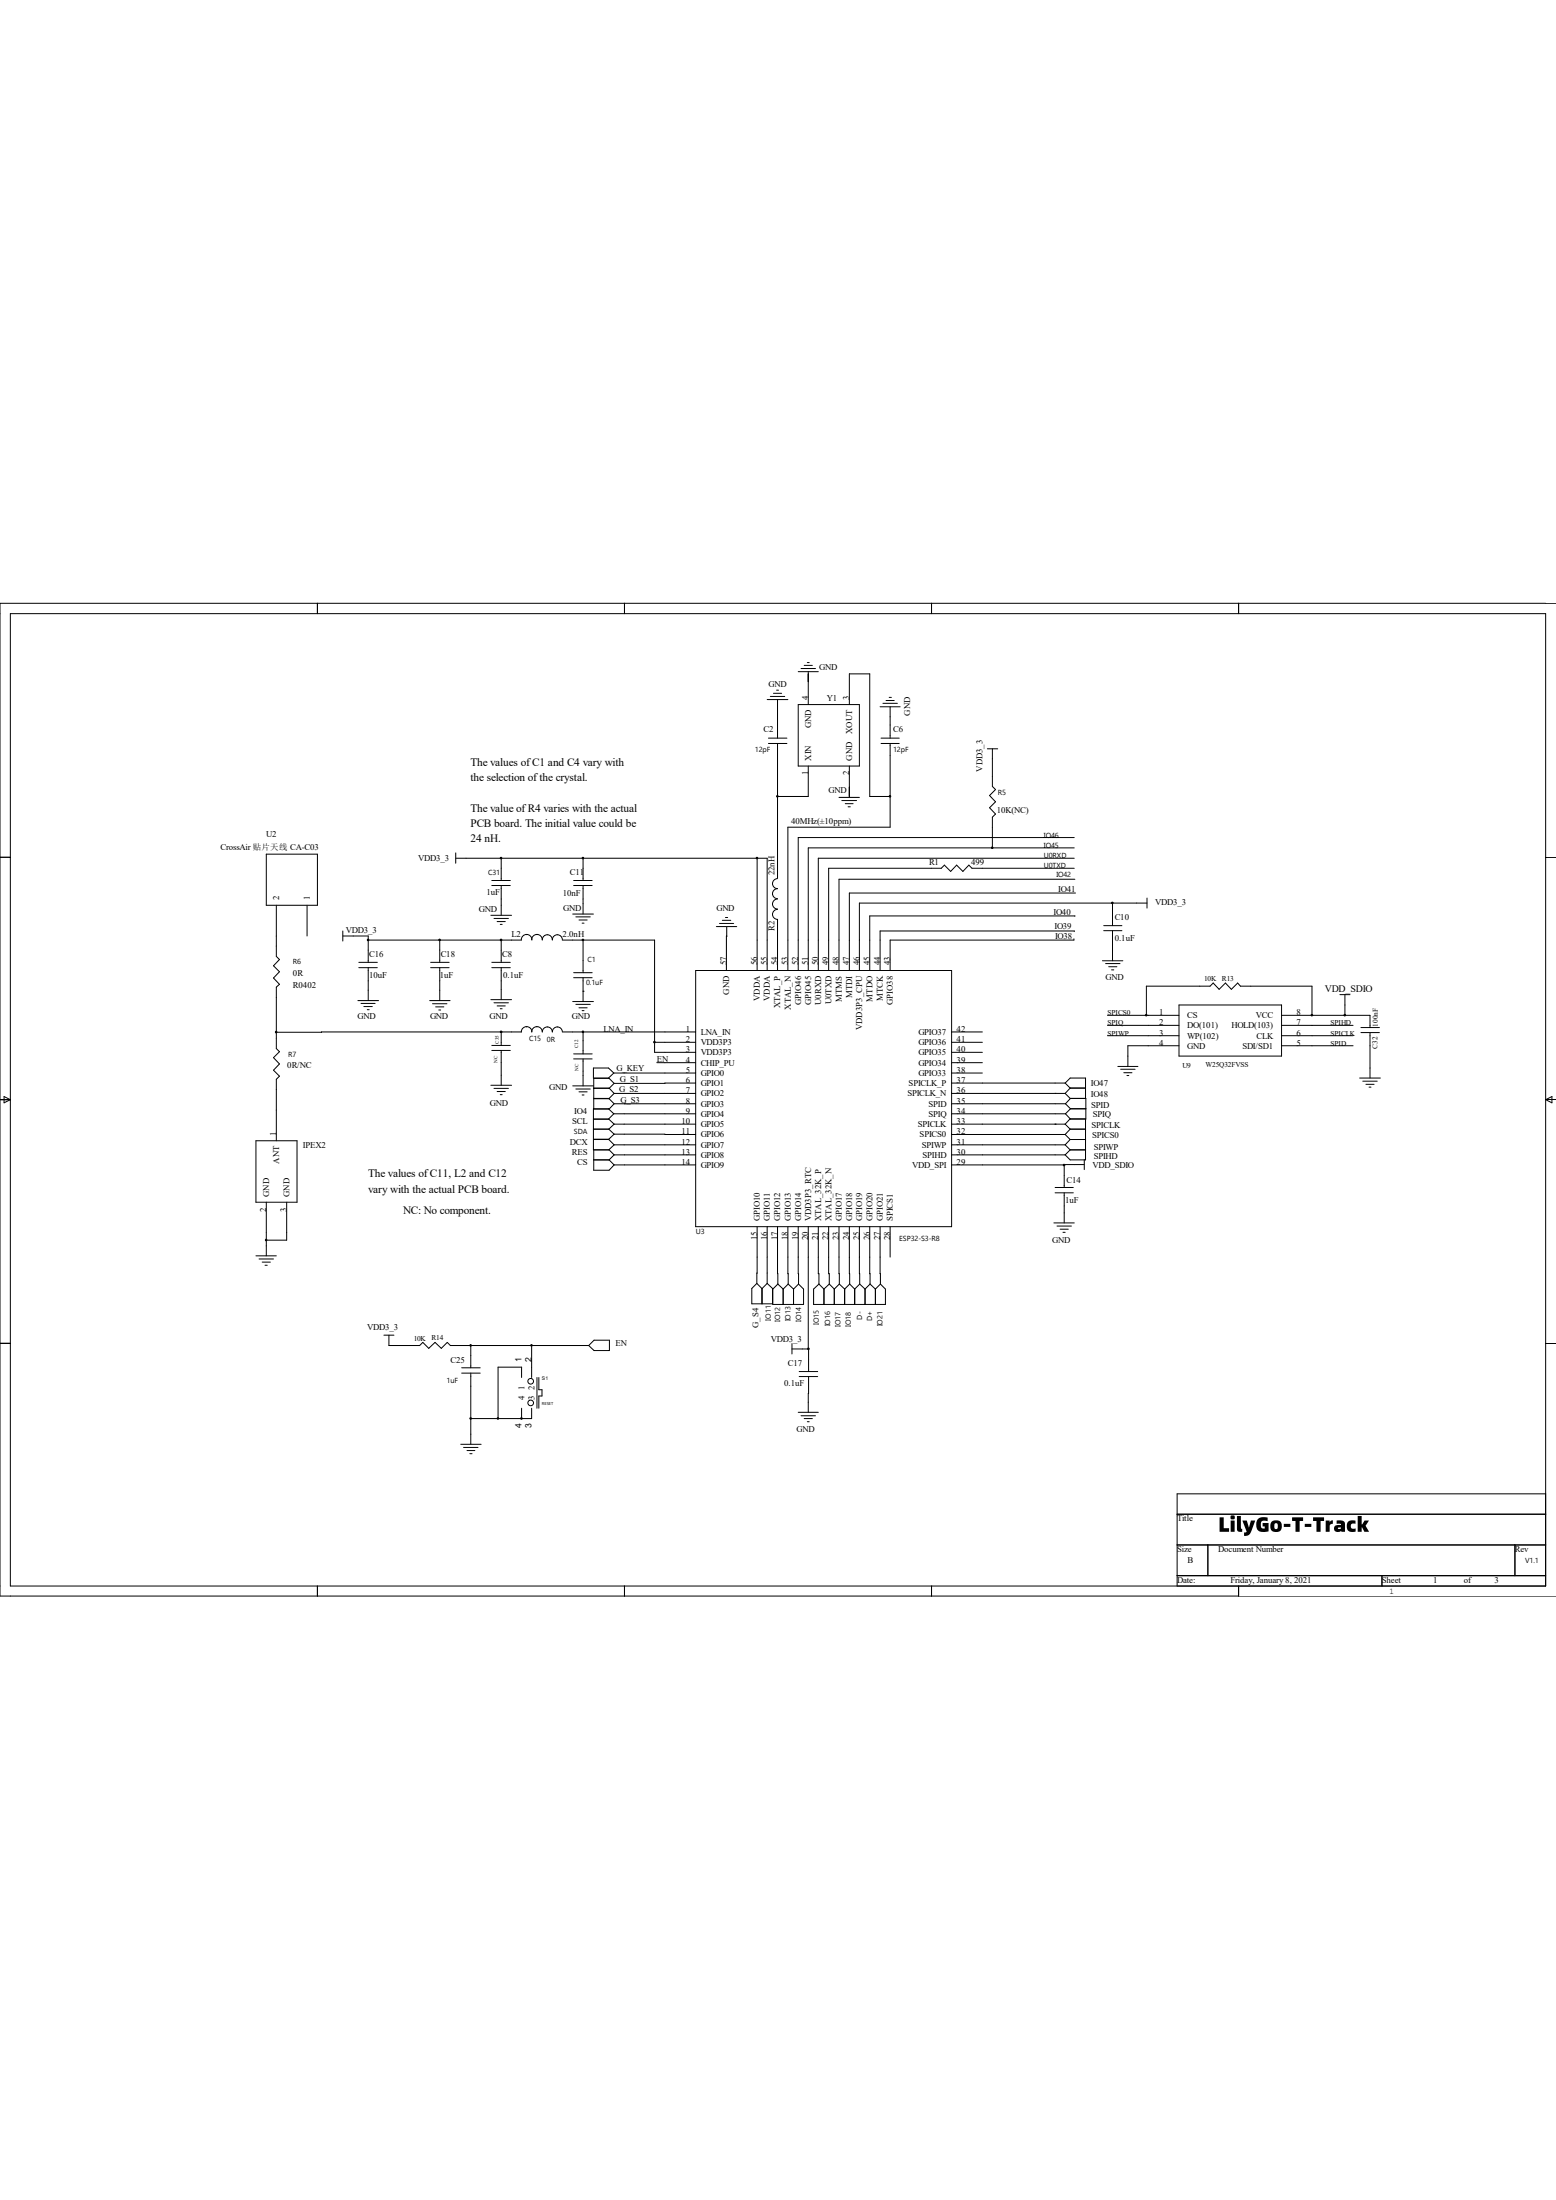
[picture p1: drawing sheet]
<svg xmlns="http://www.w3.org/2000/svg" width="210mm" height="297mm" viewBox="0 0 210 297" stroke-linecap="round" stroke-linejoin="round" font-family="sans-serif">
<g fill="none" stroke="#000" stroke-width=".13">
<path d="M1.4 82.8h207.2v131.3h-207.2zM42.8 81.4v1.4M84.3 81.4v1.4M103.5 94.4h2.8M103.7 99.7h2.5M104 94h1.9M104.4 93.6h1.1M104.8 93.2h.3M104.9 94.4v5.3M107.7 95.1h8.3v8.3h-8.3zM107.7 90.7h2.7M108.1 90.3h2"/>
<path d="M108.5 89.8h1.1M109 89.5h.2M109.1 90.7v4.4M114.6 95.1v-4.1h2.8v16.5h2.7M118.8 95.4h2.7M118.9 99.7h2.5M119.2 95h1.9M119.6 94.6h1.1M120 94.1h.3M120.1 95.4v4.3M125.7 81.4v1.4M167.2 81.4v1.4"/>
<path d="M210 81.4h-210v134.1h210M0 115.7h1.4M35.9 115.3h6.9v6.9h-6.9zM61.5 115.9h42v15.1M61.5 115.1v1.4M66.4 119.5h2.5M66.4 118.9h2.5M67.6 115.9v3M67.6 119.5v4.1M77.4 119.5h2.5M77.4 118.9h2.5M78.7 115.9v3"/>
<path d="M78.7 119.5v3.9M102.2 115.9v15.1M103.7 100.4h2.5M104.9 100.4v18.2M104.9 118.6a.68 .68 0 0 0-.6 .7 .68 .68 0 0 0 .6 .7 .68 .68 0 0 0-.6 .7M109.1 103.4v4.1h-4.2M113.2 107.7h2.8M113.6 108.1h2M114.1 108.5h1M114.5 108.9h.3M114.6 103.4v4.3M118.9 100.4h2.5"/>
<path d="M120.1 100.4v11.3h-13.8v19.3M133.3 101.1h1.4M133.9 101.1v5.1l.5 .4-.8 .8 .8 .8-.8 .9 .8 .8-.5 .4v4.2M145 117.2h-13.8l-.4-.4-.8 .8-.9-.8-.8 .8-.8-.8-.5 .4h-15.2v13.8M145 113.1h-37.3v17.9M145 115.9h-34.6v15.1M145 114.5h-35.9v16.5M145.1 118.7h-31.9v12.3M208.6 115.7h1.4M37.3 122.2v6.9l.4 .4-.8 .9 .8 .8-.8 .8 .8 .9-.4 .4v8.3l.4 .4-.8 .8 .8 .8-.8 .9 .8 .8-.4 .4v8.3M41.4 122.2v4.2M46.3 126.4h3.4v3.5"/>
<path d="M46.3 125.7v1.3M48.3 135.1h2.8M48.4 130.6h2.5M48.4 129.9h2.5M48.7 135.5h1.9M49.1 135.9h1.1M49.6 136.3h.2M49.7 126.9h20.7M49.7 130.6v4.5M58 135.1h2.7M58.1 130.6h2.5M58.1 129.9h2.5"/>
<path d="M58.4 135.5h1.9M58.8 135.9h1.1M59.2 136.4h.3M59.4 126.9v3M59.4 130.6v4.5M66.3 135h2.7M66.3 123.6h2.7M66.4 130.6h2.5M66.4 129.9h2.5M66.7 135.4h1.9M66.7 124h1.9M67.1 135.8h1.1"/>
<path d="M67.1 124.4h1.1M67.5 136.2h.3M67.5 124.8h.3M67.6 139.3h.1M67.6 126.9v3M67.6 130.6v4.4M67.6 139.3v1.8M70.4 139.3l-33.1 .1M71.1 126.2a.72 .72 0 0 1 .7 .7M71.1 138.6a.72 .72 0 0 1 .7 .7M71.1 126.2a.61 .61 0 0 0-.7 .7M71.1 138.6a.61 .61 0 0 0-.7 .7"/>
<path d="M72.5 126.2a.61 .61 0 0 0-.7 .7M72.5 138.6a.61 .61 0 0 0-.7 .7M72.5 126.2a.72 .72 0 0 1 .7 .7M72.5 138.6a.72 .72 0 0 1 .7 .7 .68 .68 0 0 1 .7-.7 .68 .68 0 0 1 .6 .7 .68 .68 0 0 1 .7-.7 .68 .68 0 0 1 .7 .7M73.2 126.9a.68 .68 0 0 1 .7-.7 .68 .68 0 0 1 .6 .7M74.5 126.9a.68 .68 0 0 1 .7-.7 .68 .68 0 0 1 .7 .7M75.9 139.3h18M75.9 126.9h12.4v15.2h5.6M77.3 123.4h2.8M77.3 135.2h2.8M77.4 132h2.5M77.4 131.3h2.5"/>
<path d="M77.7 123.8h2M77.7 135.6h2M78.1 124.2h1.1M78.1 136.1h1.1M78.6 124.6h.2M78.6 136.4h.2M78.7 133.8h.1M78.7 126.9v4.4M78.7 132v3.2M78.7 139.3v3M93.9 131h34.5v34.6h-34.5zM96.7 125.1h2.7"/>
<path d="M97.1 124.7h1.9M97.5 124.2h1.1M97.9 123.9h.3M98.1 126.4l-.1 4.6M98.1 125.1v1.3M104.3 120.7v-.1a.68 .68 0 0 0 .6 .7M104.9 121.4a.68 .68 0 0 0-.6 .6 .68 .68 0 0 0 .6 .7M104.9 122.8a.68 .68 0 0 0-.6 .6 .68 .68 0 0 0 .6 .7v6.9M128.4 139.3h4.2M144.9 126.7v.2h-24.8v4.1M145 125.8v-.1h-26.2v5.3M145.1 123.7h-27.7v7.3"/>
<path d="M145.2 120.6h-30.6v10.4M148.8 129.7h2.8M149 125.6h2.4M149 125h2.4M149.2 130.1h2M149.5 137.1h9.6M149.5 138.4h9.6M149.5 139.8h9.6M149.6 130.5h1.1M150 130.9h.3M150.2 121.9v3.1M150.2 125.6v4.1"/>
<path d="M154.7 137.1v-4h8.6l.4-.4 .8 .9 .9-.9 .8 .9 .8-.9 .4 .4h9.7v4M154.8 121.9h-38.8v9.1M154.8 121.2v1.4M159.1 135.7h13.9v6.9h-13.9zM173 137.1h11.9v1.6M173 138.4h9.6M173 139.8h9.6M177.1 137.1h.1M180.8 134.3h1.4M181.5 134.3v2.8M183.7 139.4h2.5M183.7 138.7h2.5"/>
<path d="M184.9 139.4v6.1M0 148.5h1.4M.6 148l.8 .5-.8 .4zM34.5 154h5.6v8.3h-5.6zM66.3 146.5h2.7M66.4 141.1h2.5M66.4 141.8h2.5M66.7 146.9h1.9M67.1 147.4h1.1M67.5 147.8h.3M67.6 141.8v4.7M77.3 146.6h2.8"/>
<path d="M77.4 142.3h2.5M77.4 143h2.5M77.7 147h2M78.1 147.4h1.1M78.6 147.8h.2M78.7 143v3.6M80.1 144.2h2l.7 .7-.7 .6h-2zM80.1 152.4h2.1M80.1 151.1h2.1l.7 .7M80.1 155.2v2.8h2.1l.7-.7M80.1 148.3h2.1l.7 .7-.7 .7h-2.1zM80.1 156.6h2.1"/>
<path d="M80.1 146.9h2.1l.7 .7M82.2 152.4l.7 .7M82.2 156.6l.7 .7M82.8 144.9h11.1M82.8 150.4h11.1M82.8 150.4l-.7-.7h-2v4.1h2.1l.7-.7M82.8 150.4l-.7 .7M82.9 147.6h11M82.9 149h11M82.9 151.8h11M82.9 153.1l11 .1M82.9 154.6h11"/>
<path d="M82.9 157.3h11M82.9 155.9h11M82.9 146.3l-.7 .6h-2.1M82.9 146.3l-.7-.7h-2.1v2.7h2.1l.7-.7M82.9 155.9l-.7 .7M82.9 154.6l-.7-.8h-2.1v1.4h2.1l.7 .7M82.9 154.6l-.7 .6M82.9 151.8l-.7 .6M84.3 149h.1M88.3 140.7h5.6M88.6 143.5h5.3M93.9 146.2l-11 .1"/>
<path d="M128.4 140.7h4.2M128.4 142.1h4.2M128.4 144.9h4.2M128.4 146.2h15.4M128.4 147.6h15.4M128.4 149h15.4M128.4 150.4h15.4M128.4 151.8h15.4M128.4 153.2h15.4M128.4 154.6h15.4M128.4 143.5h4.2M128.4 155.9h15.4"/>
<path d="M142.4 151.8h.1M142.4 147.6h.1M143.6 157.3v3M143.8 151.8l.6-.8h2.1v5.6h-2.1l-.6-.7M143.8 147.6l.6 .7h2.2v2.8h-2.1l-.7-.7M143.8 146.2l.6-.7h2.1v2.8M143.8 154.6l.6 .6M143.8 153.2l.6 .6M143.8 151.8l.6 .6M143.8 146.2l.6 .7M143.8 149l.7 .7M144.4 155.2h2.1"/>
<path d="M144.4 153.8h2.1M144.4 152.4h2.1M144.4 146.9h2.1M144.4 155.2l-.6 .7M144.4 153.8l-.6 .8M144.4 152.4l-.6 .8M144.4 146.9l-.6 .7M144.5 149.7h2.1M144.5 149.7l-.7 .7M144.5 148.3l-.7 .7M146.3 157.2h-2.6v.1h-15.3M146.3 156.5v1.4"/>
<path d="M150.9 144h2.7M151.3 144.4h1.9M151.7 144.8h1.1M152.1 145.2h.3M159.1 141.2h-6.9v2.8M173 141.2h9.6M183.5 145.5h2.8M183.9 146h2M184.4 146.4h1.1M184.8 146.8h.2M208.6 148.5h1.4M208.6 148.5l.9-.5v.9z"/>
<path d="M34.5 169.5h2.8M35 170h1.9M35.4 170.4h1.1M35.8 170.8h.3M35.9 162.3v7.2M38.7 162.3v5.1h-2.8M101.5 173.9l.7-.6 .6 .6v2.1h-1.3zM102.2 165.6v7.7M102.9 173.9l.6-.6 .8 .6v2.1h-1.4zM103.5 165.6v7.7M104.9 165.6l.1 7.8M105 173.4l.7 .6"/>
<path d="M105 173.4l-.7 .6v2.1h4.2v-2.1l-.7-.6M105.7 174v2.1M106.3 165.6l.1 7.8M106.4 173.4l.7 .6M106.4 173.4l-.7 .6M107.1 174v2.1M107.7 165.6l.1 7.8M107.8 173.4l-.7 .6M109.1 165.6v16.5M110.4 165.6v6.4h.1v1.4M110.5 173.4l-.7 .6v2.1h9.7v-2.1l-.7-.6M110.5 173.4l.7 .6"/>
<path d="M111.2 174v2.1M111.8 165.6v6.4h.1v1.4M111.9 173.4l.7 .6M111.9 173.4l-.7 .6M112.6 174v2.1M113.2 165.6l.1 7.8M113.3 173.4l.7 .6M113.3 173.4l-.7 .6M114 174v2.1M114.6 165.6l.1 7.8M114.7 173.4l.7 .6M114.7 173.4l-.7 .6"/>
<path d="M115.4 174v2.1M116 165.6v7.8M116 173.4l.8 .6M116 173.4l-.6 .6M116.8 174v2.1M117.4 165.6v7.8M117.4 173.4l.8 .6M117.4 173.4l-.6 .6M118.2 174v2.1M118.8 165.6v7.8M118.8 173.4l-.6 .6M120.1 165.6v4.1"/>
<path d="M142.2 165.1h2.8M142.4 161h2.5M142.4 160.3h2.5M142.7 165.5h1.9M143.1 165.9h1.1M143.5 166.4h.3M143.6 161v4.1M0 181.4h1.4M51.8 180.3h1.4M52.5 180.3v1.4h4.1l.5-.5 .8 .8 .8-.8 .9 .8 .8-.8 .4 .5h18.7M62.2 195h2.7M62.3 185.4h2.5"/>
<path d="M62.3 184.7h2.5M62.6 195.4h1.9M63 195.8h1.1M63.4 196.3h.3M63.5 181.7v3M63.5 185.4v9.6M70.4 191.5h.1M70.4 186v-1.4h-3.2v6.9M70.4 190.1v1.4M71.8 181.7v4.3M71.8 190.1v1.4h-8.3M72.5 186v4.1"/>
<path d="M72.7 186v1.6h.5v.9h-.5v1.6M79.5 181.7l.7-.8h2.1v1.4h-2.1zM106.9 182.1h2.2v3.1M106.9 181.4v1.4M107.7 190.7h2.7M107.9 185.8h2.5M107.9 185.2h2.5M108.1 191.1h2M108.5 191.5h1.1M109 191.9h.2M109.1 185.8v4.9M208.6 181.4h1.4"/>
<path d="M42.8 214.1v1.4M84.3 214.1v1.4M125.7 214.1v1.4M158.9 204.4h49.7M158.9 208.6h49.7M158.9 212.7h49.7M163 208.6v4.1M167.2 214.1v1.4M186.5 212.7v1.4M204.5 208.6v4.1M208.6 201.7h-49.7v12.4"/>
<circle cx="71.6" cy="186.5" r=".38"/>
<circle cx="71.6" cy="189.4" r=".38"/>
</g>
<path d="M164.6 204.8h.6v1.5h.7v.5h-1.3zM166.1 204.6a.31 .31 0 0 1 .5 0 .31 .31 0 0 1-.1 .5 .31 .31 0 0 1-.4-.1zM166.1 205.3h.5v1.5h-.5zM167 204.7h.5v1.6l.2 .1v.4a.47 .47 0 0 1-.7-.4zM167.7 205.3h.6l.3 .9 .2-.9h.6l-.5 1.3a.88 .88 0 0 1-1 .8v-.5l.4-.1zM169.8 205l.5-.2 .7 .1 .1 .5a.57 .57 0 0 0-.9 .3 .45 .45 0 0 0 0 .5 .45 .45 0 0 0 .5 .2v-.3h-.3v-.5h.8v1.1l-.1 .1a1.06 1.06 0 0 1-1.2-.2 1.06 1.06 0 0 1-.3-1.1zM171.4 206a.85 .85 0 0 1 1.7 0 .85 .85 0 0 1-1.7 0zM172.1 205.7l-.1 .2a.31 .31 0 0 0 0 .4 .31 .31 0 0 0 .3 .1 .42 .42 0 0 0 .2-.4 .42 .42 0 0 0-.4-.3zM173.3 205.7h.9v.4h-.9zM174.4 204.8h1.5v.5h-.5v1.5h-.5v-1.5h-.5zM176.1 205.7h.9v.4h-.9zM177.2 204.8h1.5v.5h-.5v1.5h-.5v-1.5h-.5zM178.9 205.3h.6v.2l.1-.2h.3v.4l-.3 .1-.1 .1v.9h-.6zM180.4 205.3h.2a.66 .66 0 0 1 .9 .5v1h-.4l-.1-.1a.5 .5 0 0 1-.9-.2 .5 .5 0 0 1 .6-.6h.3l-.1-.2h-.5zM180.6 206.3a.22 .22 0 0 0 .2 .1 .22 .22 0 0 0 .2-.2zM182 205.4l.4-.1h.6v.4a.4 .4 0 0 0-.6 .1 .4 .4 0 0 0 0 .5 .4 .4 0 0 0 .6 0v.5h-.1a.84 .84 0 0 1-1-.3 .84 .84 0 0 1 0-1zM183.3 204.7h.5v1.1h.1l.3-.5h.6l-.5 .7 .5 .8h-.6l-.4-.6v.6h-.5z" fill="#000"/>
<g fill="#000" stroke="#000" stroke-width=".13">
<circle cx="67.6" cy="115.8" r=".11"/>
<circle cx="78.7" cy="115.8" r=".11"/>
<circle cx="102.2" cy="115.8" r=".11"/>
<circle cx="104.9" cy="107.5" r=".11"/>
<circle cx="120.1" cy="107.5" r=".11"/>
<circle cx="133.9" cy="114.4" r=".11"/>
<circle cx="37.3" cy="139.3" r=".11"/>
<circle cx="49.7" cy="126.9" r=".11"/>
<circle cx="59.3" cy="126.9" r=".11"/>
<circle cx="67.6" cy="139.3" r=".11"/>
<circle cx="67.6" cy="126.9" r=".11"/>
<circle cx="78.7" cy="126.9" r=".11"/>
<circle cx="78.7" cy="139.3" r=".11"/>
<circle cx="150.1" cy="121.9" r=".11"/>
<circle cx="154.7" cy="137.1" r=".11"/>
<circle cx="177.1" cy="137.1" r=".11"/>
<circle cx="181.5" cy="137.1" r=".11"/>
<circle cx="88.3" cy="140.7" r=".11"/>
<circle cx="143.6" cy="157.3" r=".11"/>
<circle cx="35.9" cy="167.4" r=".11"/>
<circle cx="63.5" cy="191.5" r=".11"/>
<circle cx="63.5" cy="181.6" r=".11"/>
<circle cx="67.2" cy="191.5" r=".11"/>
<circle cx="70.4" cy="191.5" r=".11"/>
<circle cx="71.7" cy="181.6" r=".11"/>
<circle cx="109.1" cy="182.1" r=".11"/>
</g>
<g font-size="1.5">
<text x="63.5" y="103.4">The values of C1 and C4 vary with</text>
<text x="63.5" y="105.5">the selection of the crystal.</text>
<text x="63.5" y="109.6">The value of R4 varies with the actual</text>
<text x="63.5" y="111.6">PCB board. The initial value could be</text>
<text x="63.5" y="113.6">24 nH.</text>
<text x="49.7" y="159">The values of C11, L2 and C12</text>
<text x="49.7" y="161">vary with the actual PCB board.</text>
<text x="54.4" y="163.9">NC: No component.</text>
</g>
<text font-size="1.3" x="178.8" y="133.9">VDD_SDIO</text>
<g font-size="1.2">
<text x="103.7" y="92.8">GND</text>
<text x="109.1" y="94.4" transform="rotate(-90 109.1 94.4)">4</text>
<text x="110.6" y="90.4">GND</text>
<text x="111.6" y="94.7">Y1</text>
<text x="114.6" y="94.4" transform="rotate(-90 114.6 94.4)">3</text>
<text x="103" y="98.8">C2</text>
<text x="109.5" y="98.3" transform="rotate(-90 109.5 98.3)">GND</text>
<text x="115" y="99.1" transform="rotate(-90 115 99.1)">XOUT</text>
<text x="120.6" y="98.8">C6</text>
<text x="122.8" y="96.6" transform="rotate(-90 122.8 96.6)">GND</text>
<text x="109.1" y="104.7" transform="rotate(-90 109.1 104.7)">1</text>
<text x="109.5" y="102.7" transform="rotate(-90 109.5 102.7)">XIN</text>
<text x="111.8" y="107">GND</text>
<text x="114.6" y="104.7" transform="rotate(-90 114.6 104.7)">2</text>
<text x="115" y="102.7" transform="rotate(-90 115 102.7)">GND</text>
<text x="132.6" y="104.2" transform="rotate(-90 132.6 104.2)">VDD3_3</text>
<text x="35.9" y="113">U2</text>
<text x="106.8" y="111.3">40MHz(±10ppm)</text>
<text x="134.5" y="109.8">10K(NC)</text>
<text x="29.8" y="114.8">CrossAir 贴片天线 CA-C03</text>
<text x="56.4" y="116.2">VDD3_3</text>
<text x="76.9" y="118.2">C11</text>
<text x="104.5" y="118.2" transform="rotate(-90 104.5 118.2)">22nH</text>
<text x="125.4" y="116.8">R1</text>
<text x="131.1" y="116.8">499</text>
<text x="37.7" y="121.5" transform="rotate(-90 37.7 121.5)">2</text>
<text x="41.8" y="121.5" transform="rotate(-90 41.8 121.5)">1</text>
<text x="46.7" y="125.9">VDD3_3</text>
<text x="64.6" y="123.1">GND</text>
<text x="65.7" y="120.8">1uF</text>
<text x="75.9" y="120.9">10nF</text>
<text x="76" y="123">GND</text>
<text x="96.7" y="123">GND</text>
<text x="104.5" y="125.6" transform="rotate(-90 104.5 125.6)">R2</text>
<text x="142.2" y="123.6">IO40</text>
<text x="142.3" y="125.4">IO39</text>
<text x="142.8" y="120.4">IO41</text>
<text x="150.5" y="124.2">C10</text>
<text x="155.9" y="122.1">VDD3_3</text>
<text x="39.5" y="131.7">0R</text>
<text x="49.8" y="129.2">C16</text>
<text x="49.8" y="132">10uF</text>
<text x="59.4" y="132">1uF</text>
<text x="59.5" y="129.2">C18</text>
<text x="67.8" y="129.2">C8</text>
<text x="69" y="126.4">L2</text>
<text x="75.9" y="126.4">2.0nH</text>
<text x="98" y="130.3" transform="rotate(-90 98 130.3)">57</text>
<text x="102.2" y="130.3" transform="rotate(-90 102.2 130.3)">56</text>
<text x="103.5" y="130.3" transform="rotate(-90 103.5 130.3)">55</text>
<text x="104.9" y="130.3" transform="rotate(-90 104.9 130.3)">54</text>
<text x="106.3" y="130.3" transform="rotate(-90 106.3 130.3)">53</text>
<text x="107.7" y="130.3" transform="rotate(-90 107.7 130.3)">52</text>
<text x="109.1" y="130.3" transform="rotate(-90 109.1 130.3)">51</text>
<text x="110.4" y="130.3" transform="rotate(-90 110.4 130.3)">50</text>
<text x="111.8" y="130.3" transform="rotate(-90 111.8 130.3)">49</text>
<text x="113.2" y="130.3" transform="rotate(-90 113.2 130.3)">48</text>
<text x="114.6" y="130.3" transform="rotate(-90 114.6 130.3)">47</text>
<text x="116" y="130.3" transform="rotate(-90 116 130.3)">46</text>
<text x="117.4" y="130.3" transform="rotate(-90 117.4 130.3)">45</text>
<text x="118.8" y="130.3" transform="rotate(-90 118.8 130.3)">44</text>
<text x="120.1" y="130.3" transform="rotate(-90 120.1 130.3)">43</text>
<text x="142.4" y="126.7">IO38</text>
<text x="150.5" y="127">0.1uF</text>
<text x="39.5" y="133.4">R0402</text>
<text x="48.3" y="137.6">GND</text>
<text x="58" y="137.6">GND</text>
<text x="66.1" y="137.5">GND</text>
<text x="67.9" y="132.1">0.1uF</text>
<text x="77.2" y="137.6">GND</text>
<text x="98.4" y="134.3" transform="rotate(-90 98.4 134.3)">GND</text>
<text x="102.6" y="135.1" transform="rotate(-90 102.6 135.1)">VDDA</text>
<text x="103.9" y="135.1" transform="rotate(-90 103.9 135.1)">VDDA</text>
<text x="105.3" y="136.1" transform="rotate(-90 105.3 136.1)">XTAL_P</text>
<text x="106.7" y="136.3" transform="rotate(-90 106.7 136.3)">XTAL_N</text>
<text x="108.1" y="135.7" transform="rotate(-90 108.1 135.7)">GPIO46</text>
<text x="109.5" y="135.7" transform="rotate(-90 109.5 135.7)">GPIO45</text>
<text x="110.8" y="135.7" transform="rotate(-90 110.8 135.7)">U0RXD</text>
<text x="112.2" y="135.6" transform="rotate(-90 112.2 135.6)">U0TXD</text>
<text x="113.6" y="135.3" transform="rotate(-90 113.6 135.3)">MTMS</text>
<text x="115" y="134.7" transform="rotate(-90 115 134.7)">MTDI</text>
<text x="117.8" y="135.2" transform="rotate(-90 117.8 135.2)">MTDO</text>
<text x="119.2" y="135.2" transform="rotate(-90 119.2 135.2)">MTCK</text>
<text x="120.5" y="135.7" transform="rotate(-90 120.5 135.7)">GPIO38</text>
<text x="149.2" y="132.3">GND</text>
<text x="156.5" y="137.1">1</text>
<text x="160.2" y="137.5">CS</text>
<text x="169.5" y="137.5">VCC</text>
<text x="175" y="137.1">8</text>
<text x="81.4" y="139.3">LNA_IN</text>
<text x="88.6" y="143.3">EN</text>
<text x="92.6" y="139.3">1</text>
<text x="92.6" y="140.7">2</text>
<text x="92.6" y="142.1">3</text>
<text x="92.6" y="143.5">4</text>
<text x="94.6" y="139.7">LNA_IN</text>
<text x="94.6" y="141.1">VDD3P3</text>
<text x="94.6" y="142.5">VDD3P3</text>
<text x="94.6" y="143.8">CHIP_PU</text>
<text x="116.4" y="139.1" transform="rotate(-90 116.4 139.1)">VDD3P3_CPU</text>
<text x="124" y="143.8">GPIO34</text>
<text x="124" y="142.5">GPIO35</text>
<text x="124" y="141.1">GPIO36</text>
<text x="124" y="139.7">GPIO37</text>
<text x="129.1" y="143.5">39</text>
<text x="129.1" y="142.1">40</text>
<text x="129.1" y="140.7">41</text>
<text x="129.1" y="139.3">42</text>
<text x="156.5" y="138.4">2</text>
<text x="156.5" y="139.8">3</text>
<text x="156.5" y="141.2">4</text>
<text x="160.2" y="138.8">DO(101)</text>
<text x="160.2" y="140.2">WP(102)</text>
<text x="160.2" y="141.6">GND</text>
<text x="166.2" y="138.8">HOLD(103)</text>
<text x="167.7" y="141.6">SDI/SD1</text>
<text x="169.6" y="140.2">CLK</text>
<text x="175" y="138.4">7</text>
<text x="175" y="139.8">6</text>
<text x="175" y="141.2">5</text>
<text x="38.8" y="144.2">0R/NC</text>
<text x="66.1" y="149.3">GND</text>
<text x="74.1" y="147.2">GND</text>
<text x="83.2" y="144.7">G_KEY</text>
<text x="83.6" y="147.4">G_S2</text>
<text x="83.7" y="146.1">G_S1</text>
<text x="83.7" y="148.9">G_S3</text>
<text x="92.6" y="144.9">5</text>
<text x="92.6" y="146.2">6</text>
<text x="92.6" y="147.6">7</text>
<text x="92.6" y="149">8</text>
<text x="94.6" y="145.2">GPIO0</text>
<text x="94.6" y="146.6">GPIO1</text>
<text x="94.6" y="148">GPIO2</text>
<text x="94.6" y="149.4">GPIO3</text>
<text x="122.5" y="148">SPICLK_N</text>
<text x="122.6" y="146.6">SPICLK_P</text>
<text x="124" y="145.2">GPIO33</text>
<text x="125.3" y="149.4">SPID</text>
<text x="129.1" y="149">35</text>
<text x="129.1" y="147.6">36</text>
<text x="129.1" y="146.2">37</text>
<text x="129.1" y="144.9">38</text>
<text x="147.2" y="148.1">IO48</text>
<text x="147.2" y="146.6">IO47</text>
<text x="147.3" y="149.5">SPID</text>
<text x="37.3" y="153.3" transform="rotate(-90 37.3 153.3)">1</text>
<text x="40.9" y="155">IPEX2</text>
<text x="76.9" y="154.6">DCX</text>
<text x="77.2" y="155.9">RES</text>
<text x="77.2" y="151.8">SCL</text>
<text x="77.5" y="150.4">IO4</text>
<text x="92" y="151.8">10</text>
<text x="92" y="153.2">11</text>
<text x="92" y="154.6">12</text>
<text x="92" y="155.9">13</text>
<text x="92.6" y="150.4">9</text>
<text x="94.6" y="150.7">GPIO4</text>
<text x="94.6" y="152.1">GPIO5</text>
<text x="94.6" y="153.5">GPIO6</text>
<text x="94.6" y="154.9">GPIO7</text>
<text x="123.9" y="152.1">SPICLK</text>
<text x="124.1" y="153.5">SPICS0</text>
<text x="124.4" y="154.9">SPIWP</text>
<text x="125.3" y="150.7">SPIQ</text>
<text x="129.1" y="154.6">31</text>
<text x="129.1" y="153.2">32</text>
<text x="129.1" y="150.4">34</text>
<text x="129.1" y="151.8">33</text>
<text x="129.1" y="155.9">30</text>
<text x="147.3" y="152.2">SPICLK</text>
<text x="147.4" y="153.7">SPICS0</text>
<text x="147.5" y="150.8">SPIQ</text>
<text x="147.6" y="155.2">SPIWP</text>
<text x="36.3" y="161.6" transform="rotate(-90 36.3 161.6)">GND</text>
<text x="37.7" y="157.1" transform="rotate(-90 37.7 157.1)">ANT</text>
<text x="39.1" y="161.6" transform="rotate(-90 39.1 161.6)">GND</text>
<text x="77.9" y="157.3">CS</text>
<text x="92" y="157.3">14</text>
<text x="94.6" y="156.3">GPIO8</text>
<text x="94.6" y="157.6">GPIO9</text>
<text x="123.1" y="157.6">VDD_SPI</text>
<text x="124.5" y="156.3">SPIHD</text>
<text x="129.1" y="157.3">29</text>
<text x="143.9" y="159.8">C14</text>
<text x="147.4" y="157.7">VDD_SDIO</text>
<text x="147.6" y="156.5">SPIHD</text>
<text x="35.9" y="163.6" transform="rotate(-90 35.9 163.6)">2</text>
<text x="38.7" y="163.6" transform="rotate(-90 38.7 163.6)">3</text>
<text x="102.2" y="167.5" transform="rotate(-90 102.2 167.5)">15</text>
<text x="102.6" y="164.9" transform="rotate(-90 102.6 164.9)">GPIO10</text>
<text x="103.5" y="167.5" transform="rotate(-90 103.5 167.5)">16</text>
<text x="103.9" y="164.9" transform="rotate(-90 103.9 164.9)">GPIO11</text>
<text x="104.9" y="167.5" transform="rotate(-90 104.9 167.5)">17</text>
<text x="105.3" y="164.9" transform="rotate(-90 105.3 164.9)">GPIO12</text>
<text x="106.3" y="167.5" transform="rotate(-90 106.3 167.5)">18</text>
<text x="106.7" y="164.9" transform="rotate(-90 106.7 164.9)">GPIO13</text>
<text x="107.7" y="167.5" transform="rotate(-90 107.7 167.5)">19</text>
<text x="108.1" y="164.9" transform="rotate(-90 108.1 164.9)">GPIO14</text>
<text x="109.1" y="167.5" transform="rotate(-90 109.1 167.5)">20</text>
<text x="109.5" y="164.9" transform="rotate(-90 109.5 164.9)">VDD3P3_RTC</text>
<text x="110.4" y="167.5" transform="rotate(-90 110.4 167.5)">21</text>
<text x="110.8" y="164.9" transform="rotate(-90 110.8 164.9)">XTAL_32K_P</text>
<text x="111.8" y="167.5" transform="rotate(-90 111.8 167.5)">22</text>
<text x="112.2" y="164.9" transform="rotate(-90 112.2 164.9)">XTAL_32K_N</text>
<text x="113.2" y="167.5" transform="rotate(-90 113.2 167.5)">23</text>
<text x="113.6" y="164.9" transform="rotate(-90 113.6 164.9)">GPIO17</text>
<text x="114.6" y="167.5" transform="rotate(-90 114.6 167.5)">24</text>
<text x="115" y="164.9" transform="rotate(-90 115 164.9)">GPIO18</text>
<text x="116" y="167.5" transform="rotate(-90 116 167.5)">25</text>
<text x="116.4" y="164.9" transform="rotate(-90 116.4 164.9)">GPIO19</text>
<text x="117.4" y="167.5" transform="rotate(-90 117.4 167.5)">26</text>
<text x="117.8" y="164.9" transform="rotate(-90 117.8 164.9)">GPIO20</text>
<text x="118.8" y="167.5" transform="rotate(-90 118.8 167.5)">27</text>
<text x="119.2" y="164.9" transform="rotate(-90 119.2 164.9)">GPIO21</text>
<text x="120.1" y="167.5" transform="rotate(-90 120.1 167.5)">28</text>
<text x="120.5" y="164.9" transform="rotate(-90 120.5 164.9)">SPICS1</text>
<text x="142" y="167.8">GND</text>
<text x="143.8" y="162.4">1uF</text>
<text x="49.6" y="179.6">VDD3_3</text>
<text x="102.4" y="179.3" transform="rotate(-90 102.4 179.3)">G_S4</text>
<text x="60.8" y="184">C25</text>
<text x="70.4" y="183.9" transform="rotate(-90 70.4 183.9)">1</text>
<text x="71.8" y="183.9" transform="rotate(-90 71.8 183.9)">2</text>
<text x="83.1" y="181.7">EN</text>
<text x="104.1" y="181.2">VDD3_3</text>
<text x="106.3" y="184.4">C17</text>
<text x="70.8" y="189" transform="rotate(-90 70.8 189)">4</text>
<text x="70.8" y="187.7" transform="rotate(-90 70.8 187.7)">1</text>
<text x="72.1" y="189" transform="rotate(-90 72.1 189)">3</text>
<text x="72.1" y="187.7" transform="rotate(-90 72.1 187.7)">2</text>
<text x="105.8" y="187.1">0.1uF</text>
<text x="70.4" y="192.8" transform="rotate(-90 70.4 192.8)">4</text>
<text x="71.8" y="192.8" transform="rotate(-90 71.8 192.8)">3</text>
<text x="107.5" y="193.3">GND</text>
<text x="158.9" y="205.4">Title</text>
<text x="158.9" y="209.6">Size</text>
<text x="164.4" y="209.6">Document Number</text>
<text x="204.5" y="209.6">Rev</text>
<text x="158.9" y="213.7">Date:</text>
<text x="160.3" y="210.9">B</text>
<text x="166.1" y="213.7">Friday, January 8, 2021</text>
<text x="186.5" y="213.7">Sheet</text>
<text x="187.5" y="215.1">1</text>
<text x="193.4" y="213.7">1</text>
<text x="197.6" y="213.7">of</text>
<text x="201.7" y="213.7">3</text>
</g>
<g font-size="1">
<text x="101.9" y="101.5">12pF</text>
<text x="120.6" y="101.5">12pF</text>
<text x="134.7" y="107.3">R5</text>
<text x="140.9" y="113.1">IO46</text>
<text x="65.9" y="118.2">C31</text>
<text x="140.9" y="114.5">IO45</text>
<text x="140.9" y="115.9">U0RXD</text>
<text x="140.9" y="117.2">U0TXD</text>
<text x="142.6" y="118.4">IO42</text>
<text x="39.5" y="130.1">R6</text>
<text x="79.3" y="129.9">C1</text>
<text x="79.1" y="132.9">0.1uF</text>
<text x="149.5" y="137.1">SPICS0</text>
<text x="162.5" y="132.5">10K</text>
<text x="164.9" y="132.4">R13</text>
<text x="38.9" y="142.7">R7</text>
<text x="71.4" y="140.5">C15</text>
<text x="73.8" y="140.6">0R</text>
<text x="149.5" y="139.8">SPIWP</text>
<text x="149.5" y="138.4">SPIQ</text>
<text x="179.6" y="141.2">SPID</text>
<text x="179.6" y="139.8">SPICLK</text>
<text x="179.6" y="138.4">SPIHD</text>
<text x="185.9" y="141.6" transform="rotate(-90 185.9 141.6)">C32</text>
<text x="186" y="138.6" transform="rotate(-90 186 138.6)">100nF</text>
<text x="159.6" y="144.1">U9</text>
<text x="162.7" y="144.1">W25Q32FVSS</text>
<text x="77.5" y="153.1">SDA</text>
<text x="93.9" y="166.5">U3</text>
<text x="121.4" y="167.5">ESP32-S3-R8</text>
<text x="104.1" y="178.3" transform="rotate(-90 104.1 178.3)">IO11</text>
<text x="105.3" y="178.5" transform="rotate(-90 105.3 178.5)">IO12</text>
<text x="106.7" y="178.4" transform="rotate(-90 106.7 178.4)">IO13</text>
<text x="108.1" y="178.5" transform="rotate(-90 108.1 178.5)">IO14</text>
<text x="110.5" y="178.9" transform="rotate(-90 110.5 178.9)">IO15</text>
<text x="112.1" y="179.1" transform="rotate(-90 112.1 179.1)">IO16</text>
<text x="113.4" y="179.2" transform="rotate(-90 113.4 179.2)">IO17</text>
<text x="114.8" y="179.2" transform="rotate(-90 114.8 179.2)">IO18</text>
<text x="116.4" y="178.1" transform="rotate(-90 116.4 178.1)">D-</text>
<text x="117.7" y="178.3" transform="rotate(-90 117.7 178.3)">D+</text>
<text x="119.1" y="179.1" transform="rotate(-90 119.1 179.1)">IO21</text>
<text x="55.8" y="181">10K</text>
<text x="58.3" y="180.9">R14</text>
<text x="60.3" y="186.6">1uF</text>
<text x="205.9" y="210.9">V1.1</text>
</g>
<g font-size=".7">
<text x="67.1" y="143.5" transform="rotate(-90 67.1 143.5)">NC</text>
<text x="67.3" y="140.9" transform="rotate(-90 67.3 140.9)">C35</text>
<text x="78" y="141.5" transform="rotate(-90 78 141.5)">C12</text>
<text x="78.1" y="144.6" transform="rotate(-90 78.1 144.6)">NC</text>
<text x="73.2" y="186.3">S1</text>
</g>
<text font-size=".6" x="73.2" y="189.7">RESET</text>
</svg>
